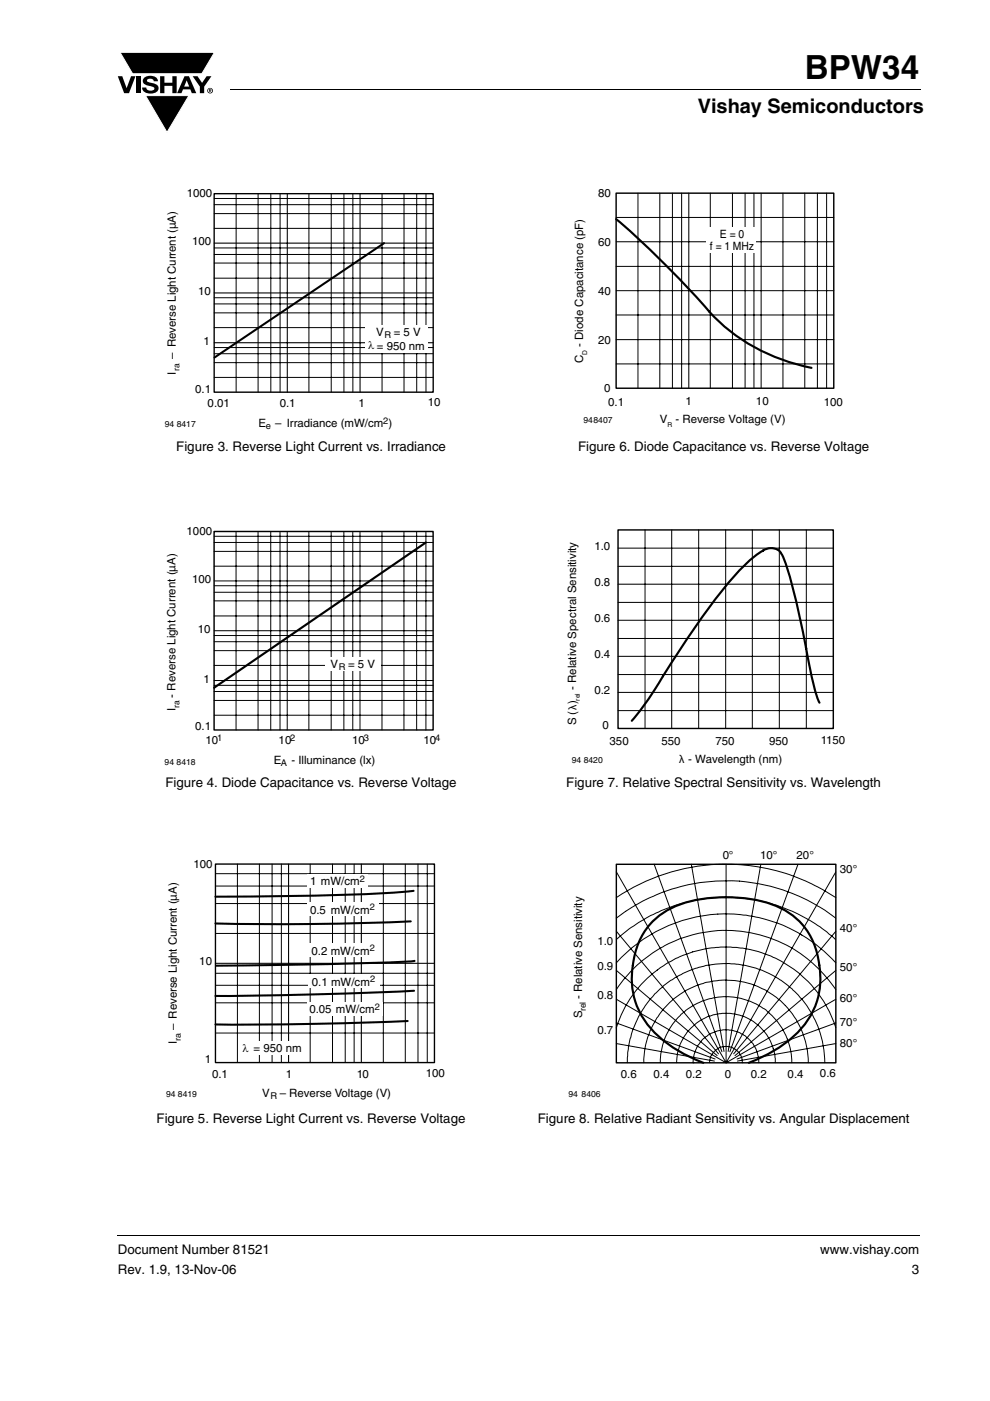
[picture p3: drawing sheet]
<svg xmlns="http://www.w3.org/2000/svg" width="210mm" height="297mm" viewBox="0 0 210 297" stroke-linecap="round" stroke-linejoin="round" font-family="sans-serif">
<g fill="#000">
<path d="M25 16.2h.9l1 2.5 .9-2.5h.9l-1.3 3.6h-1.1zM25.5 11.1h20l-2.7 4.5h-14.7zM28.9 16.2h.9v3.6h-.9zM30.6 16.5a2.1 2.1 0 0 1 2.8 .3l.1 .4h-.9a.79 .79 0 0 0-.7-.5 .79 .79 0 0 0-.7 .4l.2 .3 1 .2a1.08 1.08 0 0 1 1.2 1 1.08 1.08 0 0 1-1.1 1.2 1.73 1.73 0 0 1-2.4-1.2h.9a.96 .96 0 0 0 .8 .6 .96 .96 0 0 0 1-.4 1.68 1.68 0 0 0-1.6-.7 .92 .92 0 0 1-.9-.6 .92 .92 0 0 1 .3-1zM34 16.2h.9v1.3h1.7v-1.3h.9v3.6h-.9v-1.6h-1.7v1.6h-.9zM40.9 16.2h1l1 1.4 .9-1.4h1l-1.5 2.2v1.4h-.9v-1.4zM48.9 18.9l.1 .2zM30.9 20.3h9.2l-4.7 7.8zM24.9 261.9l.1 .2z"/>
<path d="M39.6 17l-.5 1.4h1zM39.1 16.2h1l1.5 3.6h-.9l-.3-.8h-1.6l-.3 .8h-.9z"/>
<path d="M44.5 19v.2h.2v-.2zM44.3 18.9h.5v.2l-.1 .2 .1 .3-.3-.3-.2 .3zM44.1 19.2a.46 .46 0 0 0 .9 0 .46 .46 0 0 0-.9 0zM44 19.2a.6 .6 0 0 1 1.2 0 .6 .6 0 0 1-1.2 0z"/>
</g>
<path d="M25.5 11.1h20l-2.7 4.5h-14.7zM30.9 20.3h9.2l-4.7 7.8z" fill="none" stroke="#fff" stroke-width=".21"/>
<g fill="none" stroke="#000" stroke-width=".21">
<path d="M49 19h146.3M45.4 52.6h46.5M45.4 54h46.5M45.4 55.8h46.5M45.4 59h46.5M45.4 42.1h46.5M45.4 43.4h46.5M45.4 45.3h46.5M45.4 48.4h46.5M50.1 41.1v42.1M54.7 41.1v42.1M57.4 41.1v42.1"/>
<path d="M59.4 41.1v42.1M65.5 41.1v42.1M70.3 41.1v42.1M72.9 41.1v42.1M74.8 41.1v42.1M81 41.1v42.1M85.7 41.1v42.1M88.4 41.1v42.1M90.4 41.1v42.1M45.4 73.7h46.5M45.4 75h46.5M45.4 76.9h46.5"/>
<path d="M45.4 63.1h46.5M45.4 64.4h46.5M45.4 66.3h46.5M45.4 69.5h46.5M45.4 80h46.5M25 262h170.1"/>
</g>
<path d="M45.4 41.1h46.5v42.1h-46.5z" fill="none" stroke="#000" stroke-width=".29"/>
<path d="M45.4 51.5h46.5M60.9 41.1v42.1M76.4 41.1v42.1M45.4 72.7h46.5M45.4 62.1h46.5" fill="none" stroke="#000" stroke-width=".23"/>
<path d="M81.5 51.5l-36 24.3" fill="none" stroke="#000" stroke-width=".44"/>
<path d="M77.5 68.9h13.3v5.8h-13.3z" fill="#fff"/>
<path d="M45.4 112.7h46.5v42.1h-46.5z" fill="none" stroke="#000" stroke-width=".3"/>
<g fill="none" stroke="#000" stroke-width=".21">
<path d="M45.4 113.7h46.5M45.4 115h46.5M45.4 116.9h46.5M50.1 112.7v42.1M54.7 112.7v42.1M57.4 112.7v42.1M59.4 112.7v42.1M60.9 112.7v42.1M65.5 112.7v42.1M70.2 112.7v42.1M72.9 112.7v42.1M74.8 112.7v42.1"/>
<path d="M76.4 112.7v42.1M81 112.7v42.1M85.7 112.7v42.1M88.4 112.7v42.1M90.3 112.7v42.1M45.4 134.7h46.5M45.4 136.1h46.5M45.4 137.9h46.5M45.4 124.2h46.5M45.4 125.6h46.5M45.4 127.4h46.5M45.4 130.6h46.5"/>
<path d="M45.4 120h46.5M45.4 133.7h46.5M45.4 123.2h46.5M45.4 145.3h46.5M45.4 146.6h46.5M45.4 148.5h46.5M45.4 151.6h46.5M45.4 141.1h46.5M45.4 144.3h46.5"/>
</g>
<path d="M90.3 115l-44.9 30.8" fill="none" stroke="#000" stroke-width=".46"/>
<path d="M69.1 139.4h11.7v2.9h-11.7z" fill="#fff"/>
<path d="M87.1 195.3l-21.2 .6-20.2-.1M87.7 188.9a490.7 490.7 0 0 1-42 1.2M86.5 216.5l-21.3 .6-19.5 .1M87.8 210.1l-21.1 .7-21 .4M87.9 203.7a1033.7 1033.7 0 0 1-42.1 1" fill="none" stroke="#000" stroke-width=".44"/>
<path d="M45.7 183.2h46.5v42.1h-46.5z" fill="none" stroke="#000" stroke-width=".29"/>
<g fill="none" stroke="#000" stroke-width=".21">
<path d="M45.7 185.2h46.5M45.7 187.9h46.5M45.7 191.6h46.5M45.7 197.9h46.5M50.4 183.2v42.1M55 183.2v42.1M57.7 183.2v42.1M59.7 183.2v42.1M65.8 183.2v42.1M70.5 183.2v42.1M73.2 183.2v42.1M75.1 183.2v42.1"/>
<path d="M81.3 183.2v42.1M86 183.2v42.1M88.7 183.2v42.1M90.6 183.2v42.1M45.7 206.4h46.5M45.7 208.9h46.5M45.7 212.6h46.5M45.7 219h46.5"/>
</g>
<path d="M61.2 183.2v42.1M76.6 183.2v42.1M45.7 204.2h46.5" fill="none" stroke="#000" stroke-width=".23"/>
<g fill="#fff">
<path d="M65.2 185.2h12.8v3h-12.8z"/>
<path d="M65.2 191.4h15.2v2.9h-15.2z"/>
<path d="M65.2 200h15.2v2.9h-15.2z"/>
<path d="M65.3 206.6h15.2v2.9h-15.2z"/>
<path d="M65.2 212.4h16.1v2.9h-16.1z"/>
<path d="M51.2 220.7h11.7v2.9h-11.7z"/>
</g>
<path d="M130.7 46.5a198 198 0 0 1 19.7 19.5M150.4 66.1a39.4 39.4 0 0 0 21.7 11.9" fill="none" stroke="#000" stroke-width=".46"/>
<path d="M130.7 41h46.1v41.3h-46.1z" fill="none" stroke="#000" stroke-width=".3"/>
<g fill="none" stroke="#000" stroke-width=".21">
<path d="M130.7 56.5h46.1M130.7 51.3h46.1M130.7 46.1h46.1M135.3 41v41.3M139.9 41v41.3M142.6 41v41.3M144.6 41v41.3M146.1 41v41.3M150.7 41v41.3M155.4 41v41.3M158 41v41.3M159.9 41v41.3"/>
<path d="M161.4 41v41.3M166.1 41v41.3M170.7 41v41.3M173.4 41v41.3M175.3 41v41.3M130.7 77.2h46.1M130.7 72h46.1M130.7 66.8h46.1M130.7 61.6h46.1"/>
</g>
<path d="M149.9 48.2h10.5v5.4h-10.5z" fill="#fff"/>
<path d="M131.1 112.4h45.6v42h-45.6zM130.7 183.2h46.6v42.1h-46.6z" fill="none" stroke="#000" stroke-width=".3"/>
<g fill="none" stroke="#000" stroke-width=".21">
<path d="M131.1 116.2h45.6M136.8 112.4v42M142.5 112.4v42M148.2 112.4v42M153.9 112.4v42M159.6 112.4v42M165.3 112.4v42M171 112.4v42M131.1 139.2h45.6M131.1 135.4h45.6M131.1 131.5h45.6M131.1 127.7h45.6"/>
<path d="M131.1 123.9h45.6M131.1 120.1h45.6M131.1 150.7h45.6M131.1 146.8h45.6M131.1 143h45.6M130.7 190.3a41.8 41.8 0 0 1 46.6 0M130.7 194.7a38.1 38.1 0 0 1 46.6 0M130.7 199.2a33.3 33.3 0 0 1 9.5-6.1 35.7 35.7 0 0 1 14.9-2.9l3.4 .4a31.6 31.6 0 0 1 10.2 2.9l5.2 3 3.3 2.7M130.7 184.8l23.3 40.5M130.7 197.4l21.7 26M138.8 183.2l14.3 39.8M146.6 183.2l7 39.7"/>
<path d="M154 183.2v42.1M161.4 183.2l-7 39.7M169.3 183.2l-14.5 39.8M177.3 184.8l-23.3 40.5M177.3 197.4l-21.7 26M130.7 204.1a31.3 31.3 0 0 1 46.6 0M130.7 209.8a27.9 27.9 0 0 1 46.6 0M130.7 217.9a24.7 24.7 0 0 1 22.1-17.1h2.2a24.6 24.6 0 0 1 22.3 17.1M130.7 211.9l23.3 13.4M130.7 216.9l21 7.6M130.7 205.7l21.4 18.1M177.3 211.9l-23.3 13.4"/>
<path d="M177.3 205.7l-21.4 18.1M177.3 216.9l-21 7.6M130.7 221.3l20.8 3.7M133.1 225.3a23.6 23.6 0 0 1 1-6.6l1.3-3a22.3 22.3 0 0 1 7.8-8.4 21 21 0 0 1 22.5 .6l1.4 1a22.2 22.2 0 0 1 4.1 4.3 21.5 21.5 0 0 1 3.7 12.1M136.6 225.3a17.4 17.4 0 0 1 10.1-15.9 17.4 17.4 0 0 1 18.8 2.7 19.3 19.3 0 0 1 3.5 4.3 18.3 18.3 0 0 1 2.4 8.9M140.1 225.3a13.9 13.9 0 0 1 13.9-14 13.9 13.9 0 0 1 13.9 14M143.5 225.3a10.6 10.6 0 0 1 9.6-10.5h1.8a10.5 10.5 0 0 1 9.5 10.5M147 225.3h.1M147 225.3a7 7 0 0 1 6.3-7h1.2a7 7 0 0 1 4.1 1.8l.8 .9a6.3 6.3 0 0 1 1.5 4.3M150.5 225.3l.1-1.1 .4-.7a3.5 3.5 0 0 1 3.5-1.6 3.5 3.5 0 0 1 2.9 2.5l.1 .9M177.3 221.3l-20.9 3.7"/>
</g>
<path d="M161.9 116.7a32.9 32.9 0 0 0-8.8 8.6 296 296 0 0 0-15.4 22.7l-3.7 4.8M161.9 116.7a2.66 2.66 0 0 1 3.8 .8M165.9 117.6a85 85 0 0 1 4.3 15.8l.8 4.1M170.9 137.3l.3 1.6a45 45 0 0 0 2.6 10.1M149.2 225.3a25.7 25.7 0 0 1-12.9-9.6 17.9 17.9 0 0 1 .9-18.9 16.9 16.9 0 0 1 12-6.2 28.6 28.6 0 0 1 17.4 2.5 15.1 15.1 0 0 1 7.3 12.4 16.3 16.3 0 0 1-6.7 15.2 32.2 32.2 0 0 1-8.4 4.6" fill="none" stroke="#000" stroke-width=".46"/>
<text font-size="7" x="170.7" y="16.7">BPW34</text>
<text font-size="4.2" x="148" y="24">Vishay Semiconductors</text>
<g font-size="2.8">
<text x="37.4" y="95.7">Figure 3. Reverse Light Current vs. Irradiance</text>
<text x="122.6" y="95.7">Figure 6. Diode Capacitance vs. Reverse Voltage</text>
<text x="35.1" y="166.9">Figure 4. Diode Capacitance vs. Reverse Voltage</text>
<text x="120.1" y="166.9">Figure 7. Relative Spectral Sensitivity vs. Wavelength</text>
<text x="33.2" y="238.1">Figure 5. Reverse Light Current vs. Reverse Voltage</text>
<text x="114.1" y="238.1">Figure 8. Relative Radiant Sensitivity vs. Angular Displacement</text>
<text x="25" y="265.9">Document Number 81521</text>
<text x="174" y="265.9">www.vishay.com</text>
<text x="25" y="270.1">Rev. 1.9, 13-Nov-06</text>
<text x="193.4" y="270.1">3</text>
</g>
<g font-size="2.4">
<text x="39.6" y="41.8">1000</text>
<text x="126.8" y="41.7">80</text>
<text x="40.8" y="52">100</text>
<text x="126.8" y="52.2">60</text>
<text x="150.6" y="53">f = 1 MHz</text>
<text x="152.7" y="50.4">E = 0</text>
<text x="42" y="62.5">10</text>
<text x="126.8" y="62.6">40</text>
<text x="79.8" y="71.3">V</text>
<text x="83.5" y="71.3">= 5 V</text>
<text x="37.3" y="76.1" transform="rotate(-90 37.3 76.1)">– Reverse Light Current (µA)</text>
<text x="43.2" y="73.1">1</text>
<text x="78.1" y="74">λ = 950 nm</text>
<text x="123.7" y="77" transform="rotate(-90 123.7 77)">C - Diode Capacitance (pF)</text>
<text x="126.8" y="72.9">20</text>
<text x="37.3" y="79.4" transform="rotate(-90 37.3 79.4)">I</text>
<text x="41.4" y="83.2">0.1</text>
<text x="128.1" y="83.2">0</text>
<text x="44" y="86.4">0.01</text>
<text x="59.3" y="86.4">0.1</text>
<text x="76" y="86.4">1</text>
<text x="90.7" y="86.1">10</text>
<text x="129" y="86">0.1</text>
<text x="140" y="89.7">V - Reverse Voltage (V)</text>
<text x="145.4" y="86">1</text>
<text x="160.3" y="86">10</text>
<text x="174.7" y="86">100</text>
<text x="54.8" y="90.4">E</text>
<text x="58.4" y="90.4">– Irradiance (mW/cm )</text>
<text x="39.6" y="113.4">1000</text>
<text x="126.1" y="116.7">1.0</text>
<text x="40.8" y="123.6">100</text>
<text x="126.1" y="124.3">0.8</text>
<text x="126.1" y="131.9">0.6</text>
<text x="42" y="134.2">10</text>
<text x="70.1" y="141.7">V</text>
<text x="73.8" y="141.7">= 5 V</text>
<text x="126.1" y="139.6">0.4</text>
<text x="37.3" y="147.9" transform="rotate(-90 37.3 147.9)">- Reverse Light Current (µA)</text>
<text x="43.2" y="144.7">1</text>
<text x="122.2" y="146.3" transform="rotate(-90 122.2 146.3)">- Relative Spectral Sensitivity</text>
<text x="126.1" y="147.2">0.2</text>
<text x="37.3" y="150.8" transform="rotate(-90 37.3 150.8)">I</text>
<text x="41.4" y="154.8">0.1</text>
<text x="122.2" y="153.8" transform="rotate(-90 122.2 153.8)">S ( )</text>
<text x="122.3" y="150.4" transform="rotate(-90 122.3 150.4)">λ</text>
<text x="127.8" y="154.5">0</text>
<text x="43.6" y="157.8">10</text>
<text x="59.1" y="157.8">10</text>
<text x="74.7" y="157.8">10</text>
<text x="89.8" y="157.8">10</text>
<text x="129.3" y="158">350</text>
<text x="140.3" y="158">550</text>
<text x="144.1" y="161.7">λ - Wavelength (nm)</text>
<text x="151.8" y="158">750</text>
<text x="163.1" y="158">950</text>
<text x="174.1" y="157.8">1150</text>
<text x="58.1" y="162.1">E</text>
<text x="61.8" y="162.1">- Illuminance (lx)</text>
<text x="41" y="183.9">100</text>
<text x="153.3" y="182.1">0°</text>
<text x="161.2" y="182.1">10°</text>
<text x="169" y="182.1">20°</text>
<text x="178.2" y="185.1">30°</text>
<text x="65.8" y="187.6">1 mW/cm</text>
<text x="65.8" y="193.8">0.5 mW/cm</text>
<text x="178.2" y="197.5">40°</text>
<text x="66.1" y="202.4">0.2 mW/cm</text>
<text x="126.7" y="200.4">1.0</text>
<text x="42.3" y="204.7">10</text>
<text x="66.1" y="209">0.1 mW/cm</text>
<text x="126.7" y="205.7">0.9</text>
<text x="178.2" y="206">50°</text>
<text x="65.6" y="214.8">0.05 m</text>
<text x="73.3" y="214.8">W</text>
<text x="75.6" y="214.8">/cm</text>
<text x="123.5" y="215.8" transform="rotate(-90 123.5 215.8)">S</text>
<text x="123.5" y="211.7" transform="rotate(-90 123.5 211.7)">- Relative Sensitivity</text>
<text x="126.7" y="211.9">0.8</text>
<text x="178.2" y="212.4">60°</text>
<text x="37.5" y="221.3" transform="rotate(-90 37.5 221.3)">I</text>
<text x="37.5" y="218.5" transform="rotate(-90 37.5 218.5)">– Reverse Light Current (µA)</text>
<text x="126.7" y="219.2">0.7</text>
<text x="178.2" y="217.6">70°</text>
<text x="178.2" y="221.9">80°</text>
<text x="43.4" y="225.4">1</text>
<text x="51.4" y="223.1">λ = 950 nm</text>
<text x="45" y="228.5">0.1</text>
<text x="55.6" y="232.6">V</text>
<text x="59.3" y="232.6">– Reverse Voltage (V)</text>
<text x="60.6" y="228.5">1</text>
<text x="75.7" y="228.5">10</text>
<text x="90.3" y="228.3">100</text>
<text x="131.7" y="228.5">0.6</text>
<text x="138.6" y="228.5">0.4</text>
<text x="145.5" y="228.5">0.2</text>
<text x="153.7" y="228.5">0</text>
<text x="159.3" y="228.5">0.2</text>
<text x="167.1" y="228.5">0.4</text>
<text x="173.9" y="228.3">0.6</text>
</g>
<g font-size="2">
<text x="81.5" y="71.7">R</text>
<text x="81.3" y="89.8">2</text>
<text x="56.4" y="90.9">e</text>
<text x="71.8" y="142.1">R</text>
<text x="46.1" y="157.1">1</text>
<text x="61.6" y="157.1">2</text>
<text x="77.2" y="157.1">3</text>
<text x="92.3" y="157.1">4</text>
<text x="59.5" y="162.5">A</text>
<text x="76.3" y="186.9">2</text>
<text x="78.4" y="193">2</text>
<text x="78.4" y="201.7">2</text>
<text x="78.5" y="208.2">2</text>
<text x="79.5" y="214.1">2</text>
<text x="57.3" y="233">R</text>
</g>
<g font-size="1.8">
<text x="38.1" y="78.7" transform="rotate(-90 38.1 78.7)">ra</text>
<text x="123.8" y="89.7">948407</text>
<text x="34.9" y="90.5">94</text>
<text x="37.5" y="90.5">8417</text>
<text x="38.1" y="150.1" transform="rotate(-90 38.1 150.1)">ra</text>
<text x="121.3" y="161.8">94 8420</text>
<text x="34.9" y="162.1">94 8418</text>
<text x="124.3" y="214.4" transform="rotate(-90 124.3 214.4)">rel</text>
<text x="38.3" y="220.7" transform="rotate(-90 38.3 220.7)">ra</text>
<text x="35.2" y="232.6">94</text>
<text x="37.8" y="232.6">8419</text>
<text x="120.6" y="232.7">94</text>
<text x="123.3" y="232.7">8406</text>
</g>
<g font-size="1.4">
<text x="124.5" y="75.2" transform="rotate(-90 124.5 75.2)">D</text>
<text x="141.6" y="90.5">R</text>
<text x="123" y="148.5" transform="rotate(-90 123 148.5)">rel</text>
</g>
</svg>
